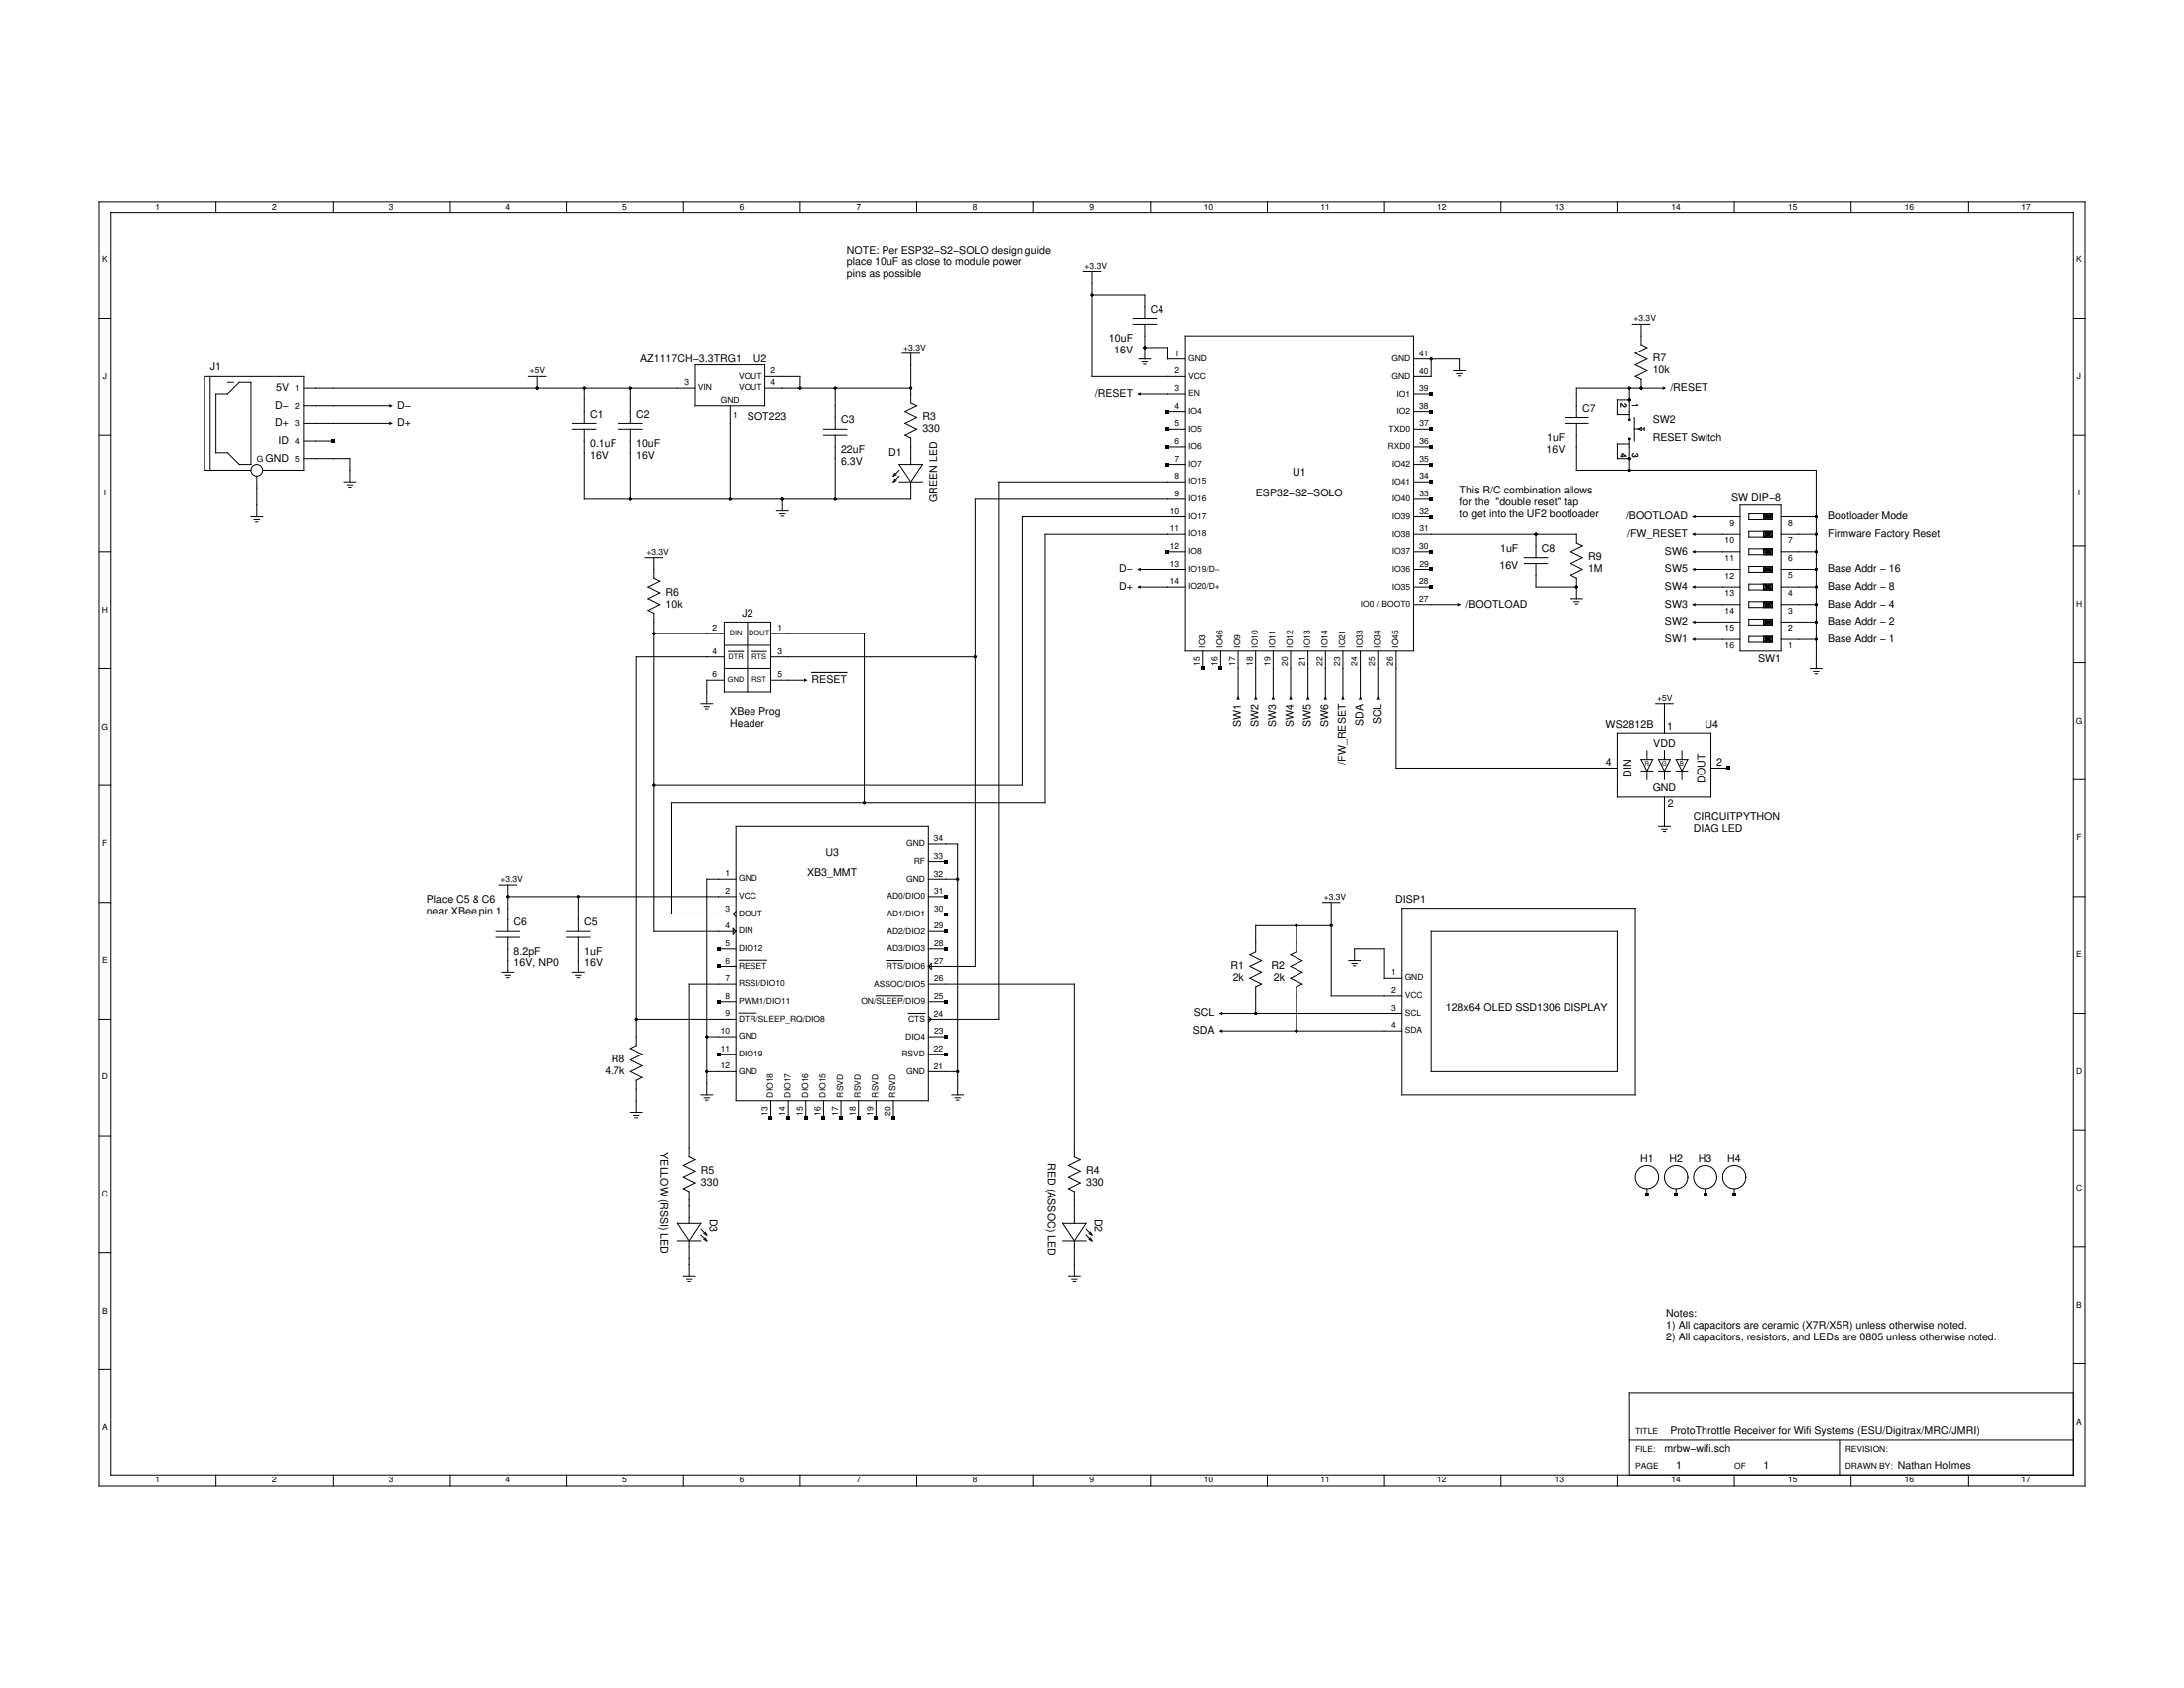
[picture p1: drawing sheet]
<svg xmlns="http://www.w3.org/2000/svg" width="279mm" height="216mm" viewBox="0 0 279 216" stroke-linecap="round" stroke-linejoin="round" font-family="sans-serif">
<g fill="none" stroke="#000" stroke-width=".13">
<path d="M12.7 25.8h254v164.3h-254zM14.2 27.3h251v161.3h-251zM27.6 25.8v1.5M42.6 25.8v1.5M57.5 25.8v1.5M72.5 25.8v1.5M87.4 25.8v1.5M102.3 25.8v1.5M117.3 25.8v1.5M132.2 25.8v1.5M138.6 34.7h2.2M139.7 34.7v13.5h12"/>
<path d="M139.7 37.7h6.7v3M147.2 25.8v1.5M162.1 25.8v1.5M177.1 25.8v1.5M192 25.8v1.5M206.9 25.8v1.5M221.9 25.8v1.5M236.8 25.8v1.5M251.8 25.8v1.5M12.7 55.6h1.5M12.7 40.7h1.5M26.9 48.2v11.9"/>
<path d="M27.6 50.4h1.5l1.5-1.5h1.5v10.5h-1.5l-1.5-1.5h-1.5zM29.1 48.9h.8M38.8 58.6h6v3M38.8 49.7h50.1M38.8 54.2h11.3M38.8 51.9h11.3M38.8 56.4h3.8M67.6 48.2h2.3M68.7 48.2v1.5M73.2 54.2h3M73.2 54.9h3M74.7 49.7v4.5"/>
<path d="M74.7 54.9v9h41.8v-2.3M79.2 54.2h3M79.2 54.9h3M80.7 49.7v4.5M80.7 54.9v9M88.9 46.7h9v5.2h-9zM93.4 51.9v12M97.9 48.2h4.4v1.5M97.9 49.7h18.6M105.3 55.6h3M105.3 54.9h3M106.8 49.7v5.2"/>
<path d="M106.8 55.6v8.3M115 59.4h3l-1.5 2.2zM115.4 45.2h2.3M115.8 55.6l.7 .4v3.4M116.5 45.2v6.3l.8 .4-1.5 .8 1.5 .7-1.5 .8 1.5 .7-1.5 .7M144.9 40.7h3M144.9 41.5h3M145.7 45.9h1.5M145.7 50.4h6M146.1 46.3h.7M146.3 46.6h.3M146.4 41.5v4.4"/>
<path d="M146.4 44.4h3v1.5h2.3M149.4 54.9h2.3M149.4 59.4h2.3M149.4 52.7h2.3M149.4 57.1h2.3M151.7 42.9h29.1v40.4h-29.1zM180.8 45.9h6v1.5M180.8 54.9h2.2M180.8 59.4h2.2M180.8 50.4h2.2M180.8 52.7h2.2M180.8 57.1h2.2"/>
<path d="M183 45.9v2.3h-2.2M186 47.4h1.5M186.4 47.8h.7M186.6 48.1h.3M200.2 54.2h3M200.2 53.4h3M201.7 54.2v5.9h30.6v25.4M208.4 49.7v3.9M208.4 56.2v3.9M208.4 51.2h-1.5v1.8h1.5M208.4 56.8h-1.5v1.8h1.5M208.8 41.5h2.2"/>
<path d="M209.1 53.4v3M209.1 54.9h.5M209.6 54.9l.4-.2v.4zM209.9 41.5v2.6l.8 .3-1.5 .8 1.5 .7-1.5 .8 1.5 .7-1.5 .8 .7 .4v1.1M210 54.9h.3M210.3 54.7v.4M212.9 49.7h-11.2v3.7M265.2 55.6h1.5M265.2 40.7h1.5M12.7 70.6h1.5M32.1 66.1h1.5M32.1 60.1h-6v-11.9h12.7v11.9h-5.2"/>
<path d="M32.5 66.5h.7M32.7 66.8h.3M32.9 60.9v5.2M44.1 61.6h1.5M44.5 62h.7M44.7 62.3h.3M82.6 71.3h2.2M82.9 78.1l.8 .3v40.7h10.4M83.7 71.3v2.7l.7 .3-1.5 .8 1.5 .7-1.5 .8 1.5 .7-1.5 .8M92.6 79.6h6v8.9h-6zM95.6 79.6v8.9M99.4 65.4h1.5"/>
<path d="M99.8 65.7h.6M100 66h.3M100.1 63.9v1.5M114.5 61.3l-.2 .3M114.5 60.5l-.2 .4M114.7 61.4l-.4 .2M114.7 60.7l-.4 .2M115 61.6h3M115 60.1l-.7 .8M115 60.9l-.7 .7M145.7 75.1h6M145.7 72.8h6"/>
<path d="M149.4 70.6h2.3M151.7 66.1h-21v34.4h-47M151.7 61.6h-24v68.8h-8.9M151.7 68.3h-18v34.4h-47.8v14.2h8.2M151.7 63.9h-26.9v59.7h-6M180.8 70.6h2.2M180.8 77.3h6M180.8 75.1h2.2M180.8 72.8h2.2M180.8 68.3h20.9v1.2l.8 .3-1.5 .8 1.5 .7-1.5 .8 1.5 .7-1.5 .8 .7 .4v2.6M180.8 66.1h2.2M180.8 61.6h2.2"/>
<path d="M180.8 63.9h2.2M195 71.3h3M195 72.1h3M196.5 72.1v3h5.2M196.5 68.3v3M201 76.6h1.5M201.4 76.9h.6M201.6 77.2h.3M216.6 70.6h6M216.6 79.6h6M216.6 77.3h6M216.6 75.1h6"/>
<path d="M216.6 72.8h6M216.6 68.3h6M216.6 66.1h6M222.6 64.6h5.3v18.7h-5.3zM225.6 70.6h1.1M225.6 79.6h1.1M225.6 77.3h1.1M225.6 75.1h1.1M225.6 72.8h1.1M225.6 68.3h1.1M225.6 66.1h1.1M225.6 79.4l1.1 .3"/>
<path d="M225.6 77.1l1.1 .4M225.6 74.9l1.1 .4M225.6 72.6l1.1 .4M225.6 70.4l1.1 .4M225.6 68.2l1.1 .3M225.6 65.9l1.1 .4M225.8 79.2l.7 .7M225.8 76.9l.7 .8M225.8 74.7l.7 .7M225.8 72.5l.7 .7M225.8 70.2l.7 .8M225.8 68l.7 .7"/>
<path d="M225.8 65.7l.7 .8M226 79.2l.4 .7M226 76.9l.4 .8M226 74.7l.4 .7M226 72.5l.4 .7M226 70.2l.4 .8M226 68l.4 .7M226 65.7l.4 .8M226.2 65.7v.8M226.2 68v.7M226.2 70.2v.8M226.2 72.5v.7"/>
<path d="M226.2 74.7v.7M226.2 76.9v.8M226.2 79.2v.7M226.4 79.2l-.4 .7M226.4 76.9l-.4 .8M226.4 74.7l-.4 .7M226.4 72.5l-.4 .7M226.4 70.2l-.4 .8M226.4 68l-.4 .7M226.4 65.7l-.4 .8M226.5 79.2l-.7 .7M226.5 76.9l-.7 .8"/>
<path d="M226.5 74.7l-.7 .7M226.5 72.5l-.7 .7M226.5 70.2l-.7 .8M226.5 68l-.7 .7M226.5 65.7l-.7 .8M226.7 65.7v.8M226.7 68v.7M226.7 70.2v.8M226.7 72.5v.7M226.7 74.7v.7M226.7 76.9v.8M226.7 79.2v.7"/>
<path d="M226.7 65.7h-3v.8h3M226.7 68h-3v.7h3M226.7 70.2h-3v.8h3M226.7 72.5h-3v.7h3M226.7 74.7h-3v.7h3M226.7 76.9h-3v.8h3M226.7 79.2h-3v.7h3M226.7 65.7l-1.1 .8v-.8l1.1 .8M226.7 68l-1.1 .7v-.7l1.1 .7M226.7 70.2l-1.1 .8v-.8l1.1 .8M226.7 72.5l-1.1 .7v-.7l1.1 .7M226.7 74.7l-1.1 .7v-.7l1.1 .7"/>
<path d="M226.7 76.9l-1.1 .8v-.8l1.1 .8M226.7 79.2l-1.1 .7v-.7l1.1 .7M226.7 79.4l-1.1 .3M226.7 77.1l-1.1 .4M226.7 74.9l-1.1 .4M226.7 72.6l-1.1 .4M226.7 70.4l-1.1 .4M226.7 68.2l-1.1 .3M226.7 65.9l-1.1 .4M227.9 70.6h4.4M227.9 79.6h4.4M227.9 77.3h4.4"/>
<path d="M227.9 75.1h4.4M227.9 72.8h4.4M227.9 68.3h4.4M227.9 66.1h4.4M265.2 69.8h1.5M12.7 85.5h1.5M83.7 81h8.9M89.6 90h1.5M90.1 90.4h.6M90.2 90.7h.3M92.6 85.5h6M92.6 84h-11.2v49.7l-.7 .4 1.5 .7-1.5 .8 1.5 .7-1.5 .8 1.5 .7-.8 .4"/>
<path d="M92.6 87h-2.2v3M92.6 82.5h6M93.2 83.3h1.9M96.2 83.3h1.9M98.6 81h12v21.7M98.6 84h26.2M98.6 87h4.5M103.8 86h4.5M153.9 83.3v2.2M156.1 83.3v2.2M158.4 83.3v6M160.6 83.3v6"/>
<path d="M162.9 83.3v6M165.1 83.3v6M167.3 83.3v6M169.6 83.3v6M171.8 83.3v6M174.1 83.3v6M176.3 83.3v6M178.5 83.3v14.9h28.4M206.9 93.7h12v8.3h-12zM209.9 98.6h1.5M209.9 97.1h1.5l-.7 1.5zM210.7 96v1.1"/>
<path d="M210.7 98.6v1.1M211.8 90h2.2M212.2 98.6h1.5M212.2 97.1h1.5l-.8 1.5zM212.9 90v3.7M212.9 96v1.1M212.9 98.6v1.1M214.4 98.6h1.5M214.4 97.1h1.5l-.7 1.5zM215.2 96v1.1M215.2 98.6v1.1M216.6 81.8h6"/>
<path d="M218.9 98.2h2.2M225.6 81.8h1.1M225.6 81.6l1.1 .4M225.8 81.4l.7 .8M226 81.4l.4 .8M226.2 81.4v.8M226.4 81.4l-.4 .8M226.5 81.4l-.7 .8M226.7 81.4h-3v.8h3M226.7 81.4v.8M226.7 81.4l-1.1 .8v-.8l1.1 .8M226.7 81.6l-1.1 .4"/>
<path d="M227.9 81.8h4.4M231.6 85.5h1.5M232 85.9h.7M232.2 86.2h.3M265.2 84.8h1.5M265.2 99.7h1.5M12.7 100.5h1.5M12.7 115.4h1.5M63.5 119.1h3M63.5 119.9h3M63.9 113.2h2.2M65 114.7h29.1"/>
<path d="M65 113.2v5.9M65 119.9v4.5M72.5 119.1h3M72.5 119.9h3M74 114.7v4.4M74 119.9v4.5M93.8 118.8l.3 .3-.3 .4zM94.1 112.4h-3.7v27.7M94.1 105.7h24.7v35.1h-24.7zM94.1 116.5l-.3 .4 .3 .4M118.8 114.7h2.2M118.8 119.1h2.2"/>
<path d="M118.8 116.9h2.2M118.8 112.4h3.7M118.8 110.2h2.2M118.8 107.9h3.7v32.2M165.8 118.4v3.4l-.7 .3 1.5 .8-1.5 .7 1.5 .8-1.5 .7 1.5 .8-.8 .3v5.6M169.2 115.4h2.3M170.3 115.4v12h9M170.3 118.4h-9.7v3.4l-.7 .3 1.5 .8-1.5 .7 1.5 .8-1.5 .7 1.5 .8-.8 .3v3.4M179.3 116.2h29.9v23.9h-29.9zM183 119.1h23.9v18h-23.9zM212.2 105.7h1.5M212.6 106.1h.6"/>
<path d="M212.8 106.4h.3M212.9 102v3.7M265.2 114.7h1.5M12.7 130.4h1.5M64.2 124.4h1.5M64.7 124.8h.6M64.8 125.1h.3M73.2 124.4h1.5M73.6 124.8h.7M73.8 125.1h.3M81.4 130.4h12.7M81.4 138.2v4.1"/>
<path d="M90.4 137.1h3.7M90.4 132.6h3.7M91.9 121.4h2.2M91.9 123.6h2.2M91.9 128.1h2.2M91.9 134.8h2.2M94.1 125.9h-5.9v22l.7 .4-1.5 .7 1.5 .8-1.5 .7 1.5 .8-1.5 .7 .8 .4M94.5 122.8h3.6M94.5 129.6h2.2M112.1 127.4h3.5M113.4 122.9h2.2M116.2 129.6h2.2"/>
<path d="M118.8 125.9h18.7v22l.7 .4-1.5 .7 1.5 .8-1.5 .7 1.5 .8-1.5 .7 .8 .4M118.8 121.4h2.2M118.8 128.1h2.2M118.8 137.1h3.7M118.8 132.6h2.2M118.8 130l.4 .4-.4 .3M118.8 134.8h2.2M119.2 123.3v.7l-.4-.4zM156.1 129.6h23.2M156.1 131.8h23.2M172.6 122.9h1.5M173 123.3h.7"/>
<path d="M173.2 123.6h.3M173.3 122.9v-1.5h3.8v3.7h2.2M265.2 129.6h1.5M12.7 145.3h1.5M80.7 142.3h1.5M81.1 142.7h.7M81.3 143h.3M86.7 156.5h2.9l-1.4 2.2zM86.7 158.7h2.9M88.2 152.4v4.1M88.2 158.7v4.5M89.6 140.1h1.5"/>
<path d="M89.6 157.2l.8 .8M89.6 158l.8 .7M90 158.6l.4 .1M90 157.8l.4 .2M90.1 140.4h.6M90.2 158.4l.2 .3M90.2 157.6l.2 .4M90.2 140.7h.3M98.6 140.8v2.3M100.9 140.8v2.3M103.1 140.8v2.3M105.3 140.8v2.3"/>
<path d="M107.6 140.8v2.3M109.8 140.8v2.3M112.1 140.8v2.3M114.3 140.8v2.3M121.8 140.1h1.5M122.2 140.4h.7M122.4 140.7h.3M136 156.5h3l-1.5 2.2zM136 158.7h3M137.5 152.4v4.1M137.5 158.7v4.5M139 157.2l.7 .8"/>
<path d="M139 158l.7 .7M139.3 158.6l.4 .1M139.3 157.8l.4 .2M139.5 158.4l.2 .3M139.5 157.6l.2 .4M210.7 152v.8M214.4 152v.8M218.1 152v.8M221.9 152v.8M265.2 144.5h1.5M265.2 159.5h1.5M12.7 160.2h1.5"/>
<path d="M12.7 175.2h1.5M87.4 163.2h1.5M87.8 163.6h.7M88 163.9h.3M136.7 163.2h1.5M137.1 163.6h.7M137.3 163.9h.3M265.2 178.2h-56.8v10.4M265.2 174.4h1.5M27.6 188.6v1.5M42.6 188.6v1.5M57.5 188.6v1.5"/>
<path d="M72.5 188.6v1.5M87.4 188.6v1.5M102.3 188.6v1.5M117.3 188.6v1.5M132.2 188.6v1.5M147.2 188.6v1.5M162.1 188.6v1.5M177.1 188.6v1.5M192 188.6v1.5M206.9 188.6v1.5M208.4 184.1h56.8M221.9 188.6v1.5"/>
<path d="M235.3 184.1v4.5M236.8 188.6v1.5M251.8 188.6v1.5"/>
<circle cx="208.4" cy="56.1" r=".1"/>
<circle cx="208.4" cy="53.7" r=".1"/>
<circle cx="32.9" cy="60.1" r=".75"/>
<circle cx="210.7" cy="150.5" r="1.49"/>
<circle cx="214.4" cy="150.5" r="1.49"/>
<circle cx="218.1" cy="150.5" r="1.49"/>
<circle cx="221.9" cy="150.5" r="1.49"/>
</g>
<g fill="#000">
<path d="M42.4 56.2h.4v.4h-.4zM49.8 53.9l.5 .3-.5 .2zM49.8 51.7l.5 .2-.5 .2zM145.5 50.4l.4-.2v.4zM149.2 52.4h.4v.5h-.4zM149.2 54.7h.4v.4h-.4zM149.2 56.9h.4v.5h-.4zM149.2 59.2h.4v.4h-.4zM182.8 59.2h.5v.4h-.5zM182.8 56.9h.5v.5h-.5zM182.8 54.7h.5v.4h-.5zM182.8 52.4h.5v.5h-.5z"/>
<path d="M182.8 50.2h.5v.4h-.5zM212.7 49.4l.4 .3-.4 .2zM145.5 75.1l.4-.3v.5zM145.5 72.8l.4-.2v.5zM149.2 70.4h.4v.4h-.4zM182.8 70.4h.5v.4h-.5zM182.8 65.9h.5v.4h-.5zM182.8 63.6h.5v.5h-.5zM182.8 72.6h.5v.5h-.5zM182.8 61.4h.5v.4h-.5zM182.8 74.8h.5v.5h-.5zM186.5 77.1l.5 .2-.5 .2z"/>
<path d="M216.4 66.1l.5-.2v.4zM216.4 68.3l.5-.2v.5zM216.4 79.6l.5-.3v.5zM216.4 77.3l.5-.2v.4zM216.4 75.1l.5-.3v.5zM216.4 72.8l.5-.2v.5zM216.4 70.6l.5-.2v.4zM102.9 86.8l.4 .2-.4 .2zM153.7 85.3h.4v.5h-.4zM155.9 85.3h.5v.5h-.5zM158.4 89l.2 .5h-.4zM160.6 89l.2 .5h-.4z"/>
<path d="M162.9 89l.2 .5h-.5zM165.1 89l.2 .5h-.4zM167.3 89l.3 .5h-.5zM169.6 89l.2 .5h-.4zM171.8 89l.2 .5h-.4zM174.1 89l.2 .5h-.5zM176.3 89l.2 .5h-.4zM216.4 81.8l.5-.2v.4zM220.9 98h.5v.5h-.5zM120.8 118.9h.4v.5h-.4zM120.8 116.7h.4v.4h-.4zM120.8 114.4h.4v.5h-.4z"/>
<path d="M120.8 110h.4v.4h-.4zM91.7 121.2h.4v.4h-.4zM91.7 123.4h.4v.5h-.4zM91.7 127.9h.4v.4h-.4zM91.7 134.6h.4v.5h-.4zM120.8 127.9h.4v.4h-.4zM120.8 132.4h.4v.4h-.4zM120.8 121.2h.4v.4h-.4zM120.8 134.6h.4v.5h-.4zM155.9 129.6l.5-.2v.4zM155.9 131.8l.5-.2v.5zM98.4 142.8h.4v.5h-.4z"/>
<path d="M100.6 142.8h.5v.5h-.5zM102.9 142.8h.4v.5h-.4zM105.1 142.8h.5v.5h-.5zM107.4 142.8h.4v.5h-.4zM109.6 142.8h.4v.5h-.4zM111.8 142.8h.5v.5h-.5zM114.1 142.8h.4v.5h-.4zM210.4 152.5h.5v.5h-.5zM214.2 152.5h.4v.5h-.4zM217.9 152.5h.5v.5h-.5zM221.7 152.5h.4v.5h-.4z"/>
<circle cx="139.7" cy="37.7" r=".19"/>
<circle cx="68.7" cy="49.7" r=".19"/>
<circle cx="74.7" cy="49.7" r=".19"/>
<circle cx="80.7" cy="49.7" r=".19"/>
<circle cx="102.3" cy="49.7" r=".19"/>
<circle cx="106.8" cy="49.7" r=".19"/>
<circle cx="116.5" cy="49.7" r=".19"/>
<circle cx="146.4" cy="44.4" r=".19"/>
<circle cx="183" cy="45.9" r=".19"/>
<circle cx="208.4" cy="58.6" r=".19"/>
<circle cx="208.4" cy="49.7" r=".19"/>
<circle cx="208.4" cy="51.2" r=".19"/>
<circle cx="209.9" cy="49.7" r=".19"/>
<circle cx="80.7" cy="63.9" r=".19"/>
<circle cx="93.4" cy="63.9" r=".19"/>
<circle cx="100.1" cy="63.9" r=".19"/>
<circle cx="106.8" cy="63.9" r=".19"/>
<circle cx="196.5" cy="68.3" r=".19"/>
<circle cx="201.7" cy="75.1" r=".19"/>
<circle cx="208.4" cy="60.1" r=".19"/>
<circle cx="232.3" cy="77.3" r=".19"/>
<circle cx="232.3" cy="72.8" r=".19"/>
<circle cx="232.3" cy="66.1" r=".19"/>
<circle cx="232.3" cy="68.3" r=".19"/>
<circle cx="232.3" cy="79.6" r=".19"/>
<circle cx="232.3" cy="75.1" r=".19"/>
<circle cx="232.3" cy="70.6" r=".19"/>
<circle cx="83.7" cy="81" r=".19"/>
<circle cx="124.8" cy="84" r=".19"/>
<circle cx="232.3" cy="81.8" r=".19"/>
<circle cx="65" cy="114.7" r=".19"/>
<circle cx="74" cy="114.7" r=".19"/>
<circle cx="83.7" cy="100.5" r=".19"/>
<circle cx="110.6" cy="102.7" r=".19"/>
<circle cx="122.5" cy="112.4" r=".19"/>
<circle cx="165.8" cy="118.4" r=".19"/>
<circle cx="170.3" cy="118.4" r=".19"/>
<circle cx="81.4" cy="130.4" r=".19"/>
<circle cx="90.4" cy="137.1" r=".19"/>
<circle cx="90.4" cy="132.6" r=".19"/>
<circle cx="122.5" cy="137.1" r=".19"/>
<circle cx="160.6" cy="129.6" r=".19"/>
<circle cx="165.8" cy="131.8" r=".19"/>
</g>
<g font-size="1.3">
<text x="108.3" y="32.5">NOTE: Per ESP32−S2−SOLO design guide</text>
<text x="108.3" y="34">place 10uF as close to module power</text>
<text x="108.3" y="35.5">pins as possible</text>
<text x="147.2" y="40">C4</text>
<text x="26.9" y="47.4">J1</text>
<text x="81.9" y="46.3">AZ1117CH−3.3TRG1</text>
<text x="96.4" y="46.3">U2</text>
<text x="141.9" y="43.7">10uF</text>
<text x="142.5" y="45.2">16V</text>
<text x="211.4" y="46.3">R7</text>
<text x="211.4" y="47.8">10k</text>
<text x="35.2" y="52.3">D−</text>
<text x="35.3" y="50">5V</text>
<text x="50.8" y="52.3">D−</text>
<text x="75.5" y="53.4">C1</text>
<text x="81.4" y="53.4">C2</text>
<text x="95.6" y="53.7">SOT223</text>
<text x="118" y="53.8">R3</text>
<text x="140.1" y="50.8">/RESET</text>
<text x="202.5" y="52.7">C7</text>
<text x="213.7" y="50">/RESET</text>
<text x="34" y="59">GND</text>
<text x="35.2" y="54.5">D+</text>
<text x="35.6" y="56.7">ID</text>
<text x="50.8" y="54.5">D+</text>
<text x="75.5" y="57.1">0.1uF</text>
<text x="75.5" y="58.6">16V</text>
<text x="81.4" y="57.1">10uF</text>
<text x="81.4" y="58.6">16V</text>
<text x="107.6" y="54.2">C3</text>
<text x="107.6" y="57.9">22uF</text>
<text x="107.6" y="59.4">6.3V</text>
<text x="113.7" y="58.3">D1</text>
<text x="118" y="55.2">330</text>
<text x="197.8" y="57.9">16V</text>
<text x="197.9" y="56.4">1uF</text>
<text x="211.4" y="54.2">SW2</text>
<text x="211.4" y="56.4">RESET Switch</text>
<text x="119.9" y="64.2" transform="rotate(-90 119.9 64.2)">GREEN LED</text>
<text x="160.6" y="63.5">ESP32−S2−SOLO</text>
<text x="165.4" y="60.9">U1</text>
<text x="186.8" y="63.1">This R/C combination allows</text>
<text x="186.8" y="64.6">for the &quot;double reset&quot; tap</text>
<text x="221.5" y="64.1">SW DIP−8</text>
<text x="186.8" y="66.1">to get into the UF2 bootloader</text>
<text x="191.9" y="70.6">1uF</text>
<text x="197.2" y="70.6">C8</text>
<text x="203.2" y="71.7">R9</text>
<text x="208" y="66.5">/BOOTLOAD</text>
<text x="208.2" y="68.7">/FW_RESET</text>
<text x="213" y="70.9">SW6</text>
<text x="233.8" y="66.5">Bootloader Mode</text>
<text x="233.8" y="68.7">Firmware Factory Reset</text>
<text x="85.2" y="76.2">R6</text>
<text x="85.2" y="77.7">10k</text>
<text x="143.2" y="75.4">D+</text>
<text x="143.2" y="73.2">D−</text>
<text x="187.5" y="77.7">/BOOTLOAD</text>
<text x="191.8" y="72.8">16V</text>
<text x="203.2" y="73.2">1M</text>
<text x="213" y="77.7">SW3</text>
<text x="213" y="75.4">SW4</text>
<text x="213" y="73.2">SW5</text>
<text x="233.8" y="77.7">Base Addr − 4</text>
<text x="233.8" y="75.4">Base Addr − 8</text>
<text x="233.8" y="73.2">Base Addr − 16</text>
<text x="94.9" y="78.8">J2</text>
<text x="213" y="82.2">SW1</text>
<text x="213" y="79.9">SW2</text>
<text x="233.8" y="82.1">Base Addr − 1</text>
<text x="233.8" y="79.9">Base Addr − 2</text>
<text x="103.8" y="87.4">RESET</text>
<text x="224.9" y="84.7">SW1</text>
<text x="93.4" y="91.5">XBee Prog</text>
<text x="93.4" y="93">Header</text>
<text x="158.7" y="92.9" transform="rotate(-90 158.7 92.9)">SW1</text>
<text x="161" y="92.9" transform="rotate(-90 161 92.9)">SW2</text>
<text x="163.2" y="92.9" transform="rotate(-90 163.2 92.9)">SW3</text>
<text x="165.5" y="92.9" transform="rotate(-90 165.5 92.9)">SW4</text>
<text x="167.7" y="92.9" transform="rotate(-90 167.7 92.9)">SW5</text>
<text x="169.9" y="92.9" transform="rotate(-90 169.9 92.9)">SW6</text>
<text x="174.4" y="92.8" transform="rotate(-90 174.4 92.8)">SDA</text>
<text x="176.7" y="92.6" transform="rotate(-90 176.7 92.6)">SCL</text>
<text x="205.4" y="93">WS2812B</text>
<text x="211.5" y="95.5">VDD</text>
<text x="213.2" y="93.4">1</text>
<text x="218.1" y="93">U4</text>
<text x="172.2" y="97.7" transform="rotate(-90 172.2 97.7)">/FW_RESET</text>
<text x="205.5" y="97.9">4</text>
<text x="208.7" y="99.4" transform="rotate(-90 208.7 99.4)">DIN</text>
<text x="211.4" y="101.2">GND</text>
<text x="218.1" y="100.1" transform="rotate(-90 218.1 100.1)">DOUT</text>
<text x="219.6" y="97.9">2</text>
<text x="213.3" y="103.3">2</text>
<text x="216.6" y="104.9">CIRCUITPYTHON</text>
<text x="216.6" y="106.4">DIAG LED</text>
<text x="103.3" y="112.1">XB3_MMT</text>
<text x="105.6" y="109.4">U3</text>
<text x="54.6" y="115.4">Place C5 &amp; C6</text>
<text x="54.6" y="116.9">near XBee pin 1</text>
<text x="65.7" y="118.4">C6</text>
<text x="74.7" y="118.4">C5</text>
<text x="178.5" y="115.4">DISP1</text>
<text x="65.7" y="122.1">8.2pF</text>
<text x="65.7" y="123.6">16V, NP0</text>
<text x="74.7" y="122.1">1uF</text>
<text x="74.7" y="123.6">16V</text>
<text x="157.4" y="124">R1</text>
<text x="157.7" y="125.5">2k</text>
<text x="162.6" y="124">R2</text>
<text x="162.9" y="125.5">2k</text>
<text x="152.8" y="130">SCL</text>
<text x="185" y="129.2">128x64 OLED SSD1306 DISPLAY</text>
<text x="77.4" y="137.4">4.7k</text>
<text x="78.2" y="135.9">R8</text>
<text x="152.6" y="132.2">SDA</text>
<text x="84.5" y="147.4" transform="rotate(90 84.5 147.4)">YELLOW (RSSI) LED</text>
<text x="134.1" y="148.8" transform="rotate(90 134.1 148.8)">RED (ASSOC) LED</text>
<text x="209.8" y="148.6">H1</text>
<text x="213.5" y="148.6">H2</text>
<text x="217.3" y="148.6">H3</text>
<text x="221" y="148.6">H4</text>
<text x="89.6" y="150.1">R5</text>
<text x="89.6" y="151.6">330</text>
<text x="90.8" y="155.9" transform="rotate(90 90.8 155.9)">D3</text>
<text x="139" y="150.1">R4</text>
<text x="139" y="151.6">330</text>
<text x="140.1" y="155.9" transform="rotate(90 140.1 155.9)">D2</text>
<text x="213.1" y="168.4">Notes:</text>
<text x="213.1" y="169.9">1) All capacitors are ceramic (X7R/X5R) unless otherwise noted.</text>
<text x="213.1" y="171.4">2) All capacitors, resistors, and LEDs are 0805 unless otherwise noted.</text>
<text x="212.9" y="185.6">mrbw−wifi.sch</text>
<text x="213.7" y="183.4">ProtoThrottle Receiver for Wifi Systems (ESU/Digitrax/MRC/JMRI)</text>
<text x="214.4" y="187.9">1</text>
<text x="225.6" y="187.9">1</text>
<text x="242.8" y="187.9">Nathan Holmes</text>
</g>
<g font-size="1.1">
<text x="19.9" y="26.8">1</text>
<text x="34.8" y="26.8">2</text>
<text x="49.8" y="26.8">3</text>
<text x="64.7" y="26.8">4</text>
<text x="79.6" y="26.8">5</text>
<text x="94.6" y="26.8">6</text>
<text x="109.5" y="26.8">7</text>
<text x="124.5" y="26.8">8</text>
<text x="139.4" y="26.8">9</text>
<text x="154" y="26.8">10</text>
<text x="169" y="26.8">11</text>
<text x="183.9" y="26.8">12</text>
<text x="198.9" y="26.8">13</text>
<text x="213.8" y="26.8">14</text>
<text x="228.7" y="26.8">15</text>
<text x="243.7" y="26.8">16</text>
<text x="258.6" y="26.8">17</text>
<text x="13.1" y="33.5">K</text>
<text x="138.8" y="34.4">+3.3V</text>
<text x="265.6" y="33.5">K</text>
<text x="209" y="41.1">+3.3V</text>
<text x="67.8" y="47.8">+5V</text>
<text x="98.6" y="47.8">2</text>
<text x="115.6" y="44.8">+3.3V</text>
<text x="150.3" y="47.8">2</text>
<text x="150.3" y="45.6">1</text>
<text x="152" y="46.2">GND</text>
<text x="178" y="46.3">GND</text>
<text x="181.5" y="47.8">40</text>
<text x="181.5" y="45.6">41</text>
<text x="13.2" y="48.5">J</text>
<text x="37.7" y="52.3">2</text>
<text x="37.7" y="50">1</text>
<text x="87.6" y="49.3">3</text>
<text x="89.3" y="50">VIN</text>
<text x="92.2" y="51.5">GND</text>
<text x="93.8" y="53.4">1</text>
<text x="94.5" y="48.5">VOUT</text>
<text x="94.5" y="50">VOUT</text>
<text x="98.6" y="49.3">4</text>
<text x="150.3" y="50">3</text>
<text x="150.3" y="52.3">4</text>
<text x="152" y="48.5">VCC</text>
<text x="152" y="50.7">EN</text>
<text x="152" y="52.9">IO4</text>
<text x="178" y="48.5">GND</text>
<text x="178.6" y="53">IO2</text>
<text x="178.6" y="50.7">IO1</text>
<text x="181.5" y="52.3">38</text>
<text x="181.5" y="50.1">39</text>
<text x="207.3" y="51.5" transform="rotate(90 207.3 51.5)">2</text>
<text x="208.8" y="51.5" transform="rotate(90 208.8 51.5)">1</text>
<text x="265.7" y="48.5">J</text>
<text x="32.9" y="59.1">G</text>
<text x="37.7" y="56.8">4</text>
<text x="37.7" y="54.5">3</text>
<text x="37.7" y="59">5</text>
<text x="150.3" y="54.5">5</text>
<text x="150.3" y="56.8">6</text>
<text x="150.3" y="59">7</text>
<text x="152" y="55.2">IO5</text>
<text x="152" y="57.4">IO6</text>
<text x="152" y="59.7">IO7</text>
<text x="177.5" y="57.5">RXD0</text>
<text x="177.6" y="55.2">TXD0</text>
<text x="178" y="59.7">IO42</text>
<text x="181.5" y="59">35</text>
<text x="181.5" y="56.8">36</text>
<text x="181.5" y="54.5">37</text>
<text x="207.3" y="57.9" transform="rotate(90 207.3 57.9)">4</text>
<text x="208.8" y="57.9" transform="rotate(90 208.8 57.9)">3</text>
<text x="13.3" y="63.4">I</text>
<text x="149.7" y="65.7">10</text>
<text x="150.3" y="61.3">8</text>
<text x="150.3" y="63.5">9</text>
<text x="152" y="61.9">IO15</text>
<text x="152" y="64.2">IO16</text>
<text x="178" y="64.2">IO40</text>
<text x="178" y="61.9">IO41</text>
<text x="181.5" y="65.7">32</text>
<text x="181.5" y="63.5">33</text>
<text x="181.5" y="61.3">34</text>
<text x="265.8" y="63.4">I</text>
<text x="82.7" y="71">+3.3V</text>
<text x="149.7" y="68">11</text>
<text x="149.7" y="70.2">12</text>
<text x="152" y="66.4">IO17</text>
<text x="152" y="68.6">IO18</text>
<text x="152" y="70.9">IO8</text>
<text x="178" y="70.9">IO37</text>
<text x="178" y="68.7">IO38</text>
<text x="178" y="66.4">IO39</text>
<text x="181.5" y="70.3">30</text>
<text x="181.5" y="68">31</text>
<text x="220.7" y="71.7">11</text>
<text x="220.7" y="69.5">10</text>
<text x="221.3" y="67.3">9</text>
<text x="228.7" y="71.7">6</text>
<text x="228.7" y="69.5">7</text>
<text x="228.7" y="67.3">8</text>
<text x="149.7" y="72.5">13</text>
<text x="149.7" y="74.7">14</text>
<text x="152" y="73.1">IO19/D−</text>
<text x="152" y="75.4">IO20/D+</text>
<text x="174.1" y="77.6">IO0 / BOOT0</text>
<text x="178" y="75.4">IO35</text>
<text x="178" y="73.2">IO36</text>
<text x="181.5" y="77">27</text>
<text x="181.5" y="74.7">28</text>
<text x="181.5" y="72.5">29</text>
<text x="220.7" y="76.2">13</text>
<text x="220.7" y="74">12</text>
<text x="228.7" y="76.2">4</text>
<text x="228.7" y="74">5</text>
<text x="265.6" y="77.6">H</text>
<text x="13.1" y="78.3">H</text>
<text x="91.1" y="80.7">2</text>
<text x="91.1" y="83.7">4</text>
<text x="99.5" y="80.7">1</text>
<text x="99.5" y="83.7">3</text>
<text x="154.2" y="82.9" transform="rotate(-90 154.2 82.9)">IO3</text>
<text x="156.4" y="82.9" transform="rotate(-90 156.4 82.9)">IO46</text>
<text x="158.7" y="82.9" transform="rotate(-90 158.7 82.9)">IO9</text>
<text x="160.9" y="82.9" transform="rotate(-90 160.9 82.9)">IO10</text>
<text x="163.1" y="82.9" transform="rotate(-90 163.1 82.9)">IO11</text>
<text x="165.4" y="82.9" transform="rotate(-90 165.4 82.9)">IO12</text>
<text x="167.6" y="82.9" transform="rotate(-90 167.6 82.9)">IO13</text>
<text x="169.9" y="82.9" transform="rotate(-90 169.9 82.9)">IO14</text>
<text x="172.1" y="82.9" transform="rotate(-90 172.1 82.9)">IO21</text>
<text x="174.4" y="82.9" transform="rotate(-90 174.4 82.9)">IO33</text>
<text x="176.6" y="82.9" transform="rotate(-90 176.6 82.9)">IO34</text>
<text x="178.8" y="82.9" transform="rotate(-90 178.8 82.9)">IO45</text>
<text x="220.7" y="82.9">16</text>
<text x="220.7" y="80.7">15</text>
<text x="220.7" y="78.5">14</text>
<text x="228.7" y="82.9">1</text>
<text x="228.7" y="80.7">2</text>
<text x="228.7" y="78.5">3</text>
<text x="91.1" y="86.7">6</text>
<text x="99.5" y="86.7">5</text>
<text x="153.5" y="85.2" transform="rotate(-90 153.5 85.2)">15</text>
<text x="155.8" y="85.2" transform="rotate(-90 155.8 85.2)">16</text>
<text x="158" y="85.2" transform="rotate(-90 158 85.2)">17</text>
<text x="160.2" y="85.2" transform="rotate(-90 160.2 85.2)">18</text>
<text x="162.5" y="85.2" transform="rotate(-90 162.5 85.2)">19</text>
<text x="164.7" y="85.2" transform="rotate(-90 164.7 85.2)">20</text>
<text x="167" y="85.2" transform="rotate(-90 167 85.2)">21</text>
<text x="169.2" y="85.2" transform="rotate(-90 169.2 85.2)">22</text>
<text x="171.4" y="85.2" transform="rotate(-90 171.4 85.2)">23</text>
<text x="173.7" y="85.2" transform="rotate(-90 173.7 85.2)">24</text>
<text x="175.9" y="85.2" transform="rotate(-90 175.9 85.2)">25</text>
<text x="178.2" y="85.2" transform="rotate(-90 178.2 85.2)">26</text>
<text x="212" y="89.6">+5V</text>
<text x="13" y="93.3">G</text>
<text x="265.5" y="92.5">G</text>
<text x="119.5" y="107.6">34</text>
<text x="265.6" y="107.5">F</text>
<text x="13.1" y="108.2">F</text>
<text x="64.1" y="112.8">+3.3V</text>
<text x="92.8" y="112.1">1</text>
<text x="94.5" y="112.7">GND</text>
<text x="116" y="112.7">GND</text>
<text x="116" y="108.3">GND</text>
<text x="116.9" y="110.5">RF</text>
<text x="119.5" y="112.1">32</text>
<text x="119.5" y="109.8">33</text>
<text x="92.8" y="114.3">2</text>
<text x="92.8" y="116.5">3</text>
<text x="92.8" y="118.8">4</text>
<text x="94.5" y="115">VCC</text>
<text x="94.5" y="117.2">DOUT</text>
<text x="94.5" y="119.4">DIN</text>
<text x="113.5" y="119.5">AD2/DIO2</text>
<text x="113.5" y="117.2">AD1/DIO1</text>
<text x="113.5" y="115">AD0/DIO0</text>
<text x="119.5" y="118.8">29</text>
<text x="119.5" y="116.5">30</text>
<text x="119.5" y="114.3">31</text>
<text x="169.4" y="115">+3.3V</text>
<text x="13.1" y="123.2">E</text>
<text x="92.8" y="121">5</text>
<text x="92.8" y="123.3">6</text>
<text x="92.8" y="125.5">7</text>
<text x="94.5" y="121.7">DIO12</text>
<text x="94.5" y="123.9">RESET</text>
<text x="113.4" y="124">RTS/DIO6</text>
<text x="113.5" y="121.7">AD3/DIO3</text>
<text x="119.5" y="125.5">26</text>
<text x="119.5" y="123.3">27</text>
<text x="119.5" y="121">28</text>
<text x="177.9" y="124.8">1</text>
<text x="179.7" y="125.4">GND</text>
<text x="265.6" y="122.4">E</text>
<text x="92.8" y="127.7">8</text>
<text x="92.8" y="130">9</text>
<text x="94.5" y="126.2">RSSI/DIO10</text>
<text x="94.5" y="128.4">PWM1/DIO11</text>
<text x="94.5" y="130.6">DTR/SLEEP_RQ/DIO8</text>
<text x="110.2" y="128.4">ON/SLEEP/DIO9</text>
<text x="111.8" y="126.2">ASSOC/DIO5</text>
<text x="116.2" y="130.7">CTS</text>
<text x="119.5" y="130">24</text>
<text x="119.5" y="127.7">25</text>
<text x="177.9" y="127">2</text>
<text x="177.9" y="129.2">3</text>
<text x="177.9" y="131.5">4</text>
<text x="179.7" y="127.7">VCC</text>
<text x="179.7" y="129.9">SCL</text>
<text x="92.2" y="132.2">10</text>
<text x="92.2" y="134.5">11</text>
<text x="92.2" y="136.7">12</text>
<text x="94.5" y="132.9">GND</text>
<text x="94.5" y="135.1">DIO19</text>
<text x="94.5" y="137.4">GND</text>
<text x="115.4" y="135.2">RSVD</text>
<text x="115.9" y="132.9">DIO4</text>
<text x="116" y="137.4">GND</text>
<text x="119.5" y="136.7">21</text>
<text x="119.5" y="134.5">22</text>
<text x="119.5" y="132.2">23</text>
<text x="179.7" y="132.1">SDA</text>
<text x="265.6" y="137.4">D</text>
<text x="13.1" y="138.1">D</text>
<text x="98.2" y="142.7" transform="rotate(-90 98.2 142.7)">13</text>
<text x="98.9" y="140.4" transform="rotate(-90 98.9 140.4)">DIO18</text>
<text x="100.5" y="142.7" transform="rotate(-90 100.5 142.7)">14</text>
<text x="101.1" y="140.4" transform="rotate(-90 101.1 140.4)">DIO17</text>
<text x="102.7" y="142.7" transform="rotate(-90 102.7 142.7)">15</text>
<text x="103.4" y="140.4" transform="rotate(-90 103.4 140.4)">DIO16</text>
<text x="105" y="142.7" transform="rotate(-90 105 142.7)">16</text>
<text x="105.6" y="140.4" transform="rotate(-90 105.6 140.4)">DIO15</text>
<text x="107.2" y="142.7" transform="rotate(-90 107.2 142.7)">17</text>
<text x="107.9" y="140.4" transform="rotate(-90 107.9 140.4)">RSVD</text>
<text x="109.4" y="142.7" transform="rotate(-90 109.4 142.7)">18</text>
<text x="110.1" y="140.4" transform="rotate(-90 110.1 140.4)">RSVD</text>
<text x="111.7" y="142.7" transform="rotate(-90 111.7 142.7)">19</text>
<text x="112.3" y="140.4" transform="rotate(-90 112.3 140.4)">RSVD</text>
<text x="113.9" y="142.7" transform="rotate(-90 113.9 142.7)">20</text>
<text x="114.6" y="140.4" transform="rotate(-90 114.6 140.4)">RSVD</text>
<text x="13.1" y="153.1">C</text>
<text x="265.6" y="152.3">C</text>
<text x="13.1" y="168">B</text>
<text x="265.6" y="167.2">B</text>
<text x="13.1" y="182.9">A</text>
<text x="209.2" y="185.6">FILE:</text>
<text x="209.2" y="183.4">TITLE</text>
<text x="236.1" y="185.6">REVISION:</text>
<text x="265.6" y="182.2">A</text>
<text x="19.9" y="189.7">1</text>
<text x="34.8" y="189.7">2</text>
<text x="49.8" y="189.7">3</text>
<text x="64.7" y="189.7">4</text>
<text x="79.6" y="189.6">5</text>
<text x="94.6" y="189.7">6</text>
<text x="109.5" y="189.6">7</text>
<text x="124.5" y="189.7">8</text>
<text x="139.4" y="189.7">9</text>
<text x="154" y="189.7">10</text>
<text x="169" y="189.7">11</text>
<text x="183.9" y="189.7">12</text>
<text x="198.9" y="189.7">13</text>
<text x="209.2" y="187.9">PAGE</text>
<text x="213.8" y="189.7">14</text>
<text x="221.9" y="187.9">OF</text>
<text x="228.7" y="189.7">15</text>
<text x="236.1" y="187.9">DRAWN BY:</text>
<text x="243.7" y="189.7">16</text>
<text x="258.6" y="189.7">17</text>
</g>
<g font-size=".9">
<text x="93.3" y="81.3">DIN</text>
<text x="95.8" y="81.3">DOUT</text>
<text x="93.1" y="87.3">GND</text>
<text x="93.2" y="84.3">DTR</text>
<text x="96.2" y="84.3">RTS</text>
<text x="96.2" y="87.3">RST</text>
</g>
<g font-size=".8">
<text x="210.4" y="97.9">R</text>
<text x="212.6" y="97.9">G</text>
<text x="214.9" y="97.9">B</text>
</g>
</svg>
